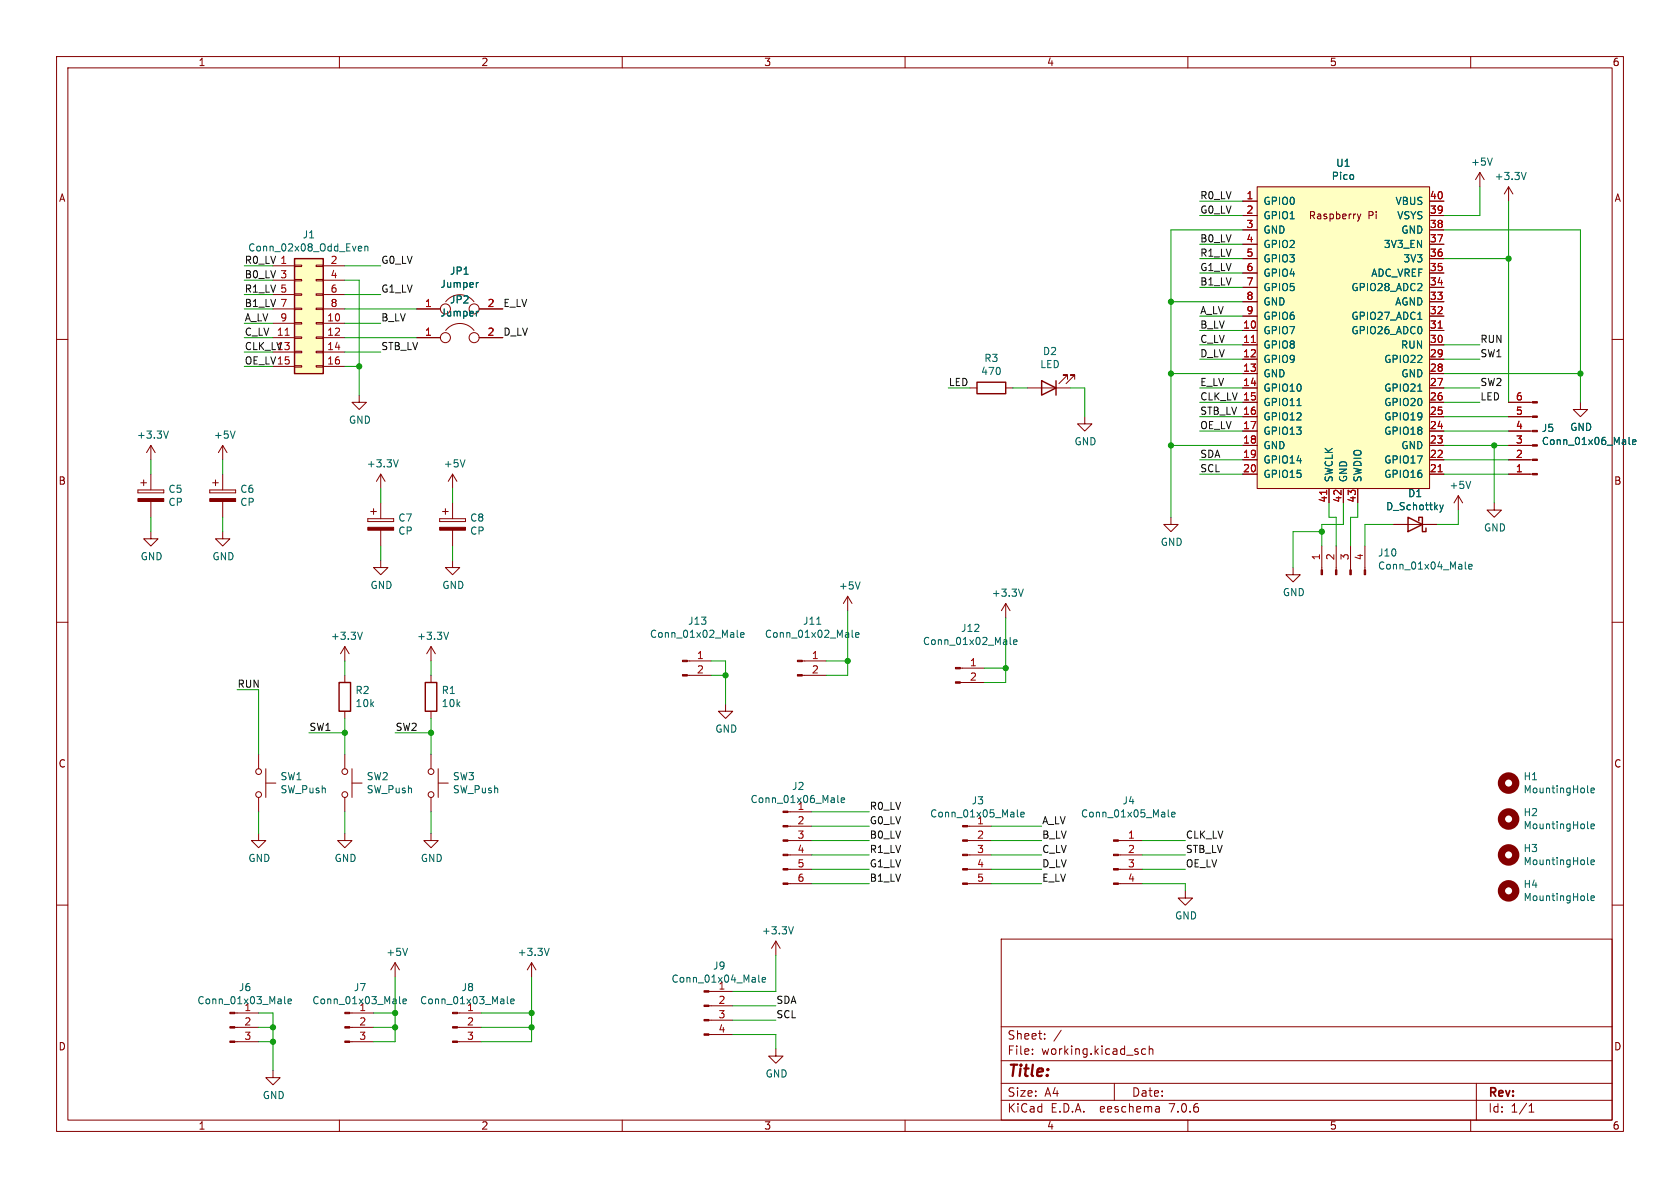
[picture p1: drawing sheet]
<svg xmlns="http://www.w3.org/2000/svg" width="297mm" height="210mm" viewBox="0 0 297 210" stroke-linecap="round" stroke-linejoin="round" font-family="sans-serif">
<g fill="none" stroke="#840000" stroke-width=".18">
<path d="M10 10h277v190h-277zM12 12h273v186h-273zM60 10v2M110 10v2M160 10v2M210 10v2M260 10v2M219.7 35.6h2.5M219.7 38.1h2.5M222.2 33h30.5v53.4h-30.5zM240 37.8l.3 .9M240.3 38.7l-.3 .4"/>
<path d="M240.6 37.8l-.3 .9M252.7 35.6h2.6M252.7 38.1h2.6M261.6 30.5l-.7 1.3M261.6 30.5v2.5M261.6 30.5l.8 1.3M266.7 33l-.8 1.3M266.7 33v2.6M266.7 33l.8 1.3M10 60h2M48.3 47h3.8M48.3 57.2h3.8"/>
<path d="M48.3 59.7h3.8M48.3 49.5h3.8M48.3 52.1h3.8M48.3 54.6h3.8M52.1 59.6h1.2v.2h-1.2zM52.1 57h1.2v.3h-1.2zM52.1 54.5h1.2v.2h-1.2zM52.1 51.9h1.2v.3h-1.2zM52.1 49.4h1.2v.3h-1.2zM52.1 46.9h1.2v.2h-1.2zM55.9 59.6h1.2v.2h-1.2zM55.9 57h1.2v.3h-1.2z"/>
<path d="M55.9 54.5h1.2v.2h-1.2zM55.9 51.9h1.2v.3h-1.2zM55.9 49.4h1.2v.3h-1.2zM55.9 46.9h1.2v.2h-1.2zM57.1 47h3.9M57.1 57.2h3.9M57.1 59.7h3.9M57.1 49.5h3.9M57.1 52.1h3.9M57.1 54.6h3.9M73.7 59.7h4.2M73.7 54.6h4.2"/>
<path d="M78.8 53.3a3.1 3.1 0 0 1 5 0M78.8 58.4a3.1 3.1 0 0 1 5 0M84.7 59.7h4.2M84.7 54.6h4.2M219.7 58.4h2.5M219.7 40.6h2.5M219.7 55.9h2.5M219.7 53.3h2.5M219.7 50.8h2.5M219.7 48.3h2.5M219.7 45.7h2.5M219.7 43.2h2.5"/>
<path d="M252.7 58.4h2.6M252.7 40.6h2.6M252.7 55.9h2.6M252.7 53.3h2.6M252.7 50.8h2.6M252.7 48.3h2.6M252.7 45.7h2.6M252.7 43.2h2.6M285 60h2M26.7 78.7v2.6M26.7 78.7l-.8 1.3M26.7 78.7l.7 1.3"/>
<path d="M39.4 78.7v2.6M39.4 78.7l-.8 1.3M39.4 78.7l.7 1.3M48.3 62.2h3.8M48.3 64.8h3.8M52.1 64.6h1.2v.3h-1.2zM52.1 62.1h1.2v.3h-1.2zM55.9 64.6h1.2v.3h-1.2zM55.9 62.1h1.2v.3h-1.2zM57.1 62.2h3.9M57.1 64.8h3.9M63.5 69.9v1.2h1.3l-1.3 1.3-1.3-1.3h1.3"/>
<path d="M171.4 68.6h1.3M177.8 68.6h1.3M181.6 68.6h7.6M188.7 67.1v-.8h-.7h.7l-1.5 1.5M190 67.1v-.8h-.8h.8l-1.5 1.5M191.8 73.7v1.2h1.2l-1.2 1.3-1.3-1.3h1.3M219.7 68.6h2.5M219.7 71.1h2.5M219.7 73.7h2.5M219.7 76.2h2.5M219.7 78.7h2.5M219.7 61h2.5"/>
<path d="M219.7 63.5h2.5M219.7 66h2.5M252.7 68.6h2.6M252.7 71.1h2.6M252.7 73.7h2.6M252.7 76.2h2.6M252.7 78.7h2.6M252.7 61h2.6M252.7 63.5h2.6M252.7 66h2.6M266.7 71.1h4.2M266.7 73.7h4.2"/>
<path d="M266.7 76.2h4.2M266.7 78.7h4.2M279.4 71.1v1.3h1.3l-1.3 1.3-1.3-1.3h1.3M24.4 86.6v.5zM24.4 87.1h4.6zM24.4 86.6h4.6zM24.9 85.3h1M25.4 84.8v1.1M26.7 94v1.3h1.2l-1.2 1.2-1.3-1.2h1.3M26.7 83.8v2.8M26.7 88.6v2.8M29 86.6v.5z"/>
<path d="M37.1 86.6v.5zM37.1 87.1h4.6zM37.1 86.6h4.6zM37.6 85.3h1M38.1 84.8v1.1M39.4 94v1.3h1.2l-1.2 1.2-1.3-1.2h1.3M39.4 83.8v2.8M39.4 88.6v2.8M41.7 86.6v.5zM65 91.7v.5zM65 92.2h4.6zM65 91.7h4.6z"/>
<path d="M65.5 90.4h1M66 89.9v1M67.3 99.1v1.2h1.3l-1.3 1.3-1.3-1.3h1.3M67.3 83.8v2.6M67.3 88.9v2.8M67.3 93.7v2.8M67.3 83.8l-.8 1.3M67.3 83.8l.8 1.3M69.6 91.7v.5zM77.7 91.7v.5zM77.7 92.2h4.6zM77.7 91.7h4.6z"/>
<path d="M78.2 90.4h1M78.7 89.9v1M80 99.1v1.2h1.3l-1.3 1.3-1.3-1.3h1.3M80 83.8v2.6M80 88.9v2.8M80 93.7v2.8M80 83.8l-.8 1.3M80 83.8l.8 1.3M82.3 91.7v.5zM207 91.4v1.3h1.3l-1.3 1.3-1.3-1.3h1.3M219.7 81.3h2.5M219.7 83.8h2.5"/>
<path d="M233.7 96.5v4.2M234.9 86.4v2.5M236.2 96.5v4.2M237.5 86.4v2.5M238.8 96.5v4.2M240 86.4v2.5M241.3 96.5v4.2M246.4 92.7h7.6M252.7 81.3h2.6M252.7 83.8h2.6M257.8 87.6l-.8 1.3M257.8 87.6v2.6"/>
<path d="M257.8 87.6l.8 1.3M264.2 88.9v1.3h1.2l-1.2 1.2-1.3-1.2h1.3M266.7 81.3h4.2M266.7 83.8h4.2M10 110h2M61 114.3v2.5M61 119.4v1.3M61 114.3l-.8 1.3M61 114.3l.7 1.3M76.2 114.3v2.5M76.2 119.4v1.3M76.2 114.3l-.8 1.3"/>
<path d="M76.2 114.3l.8 1.3M121.5 119.4h4.2M121.5 116.8h4.2M141.8 119.4h4.2M141.8 116.8h4.2M149.9 105.4l-.8 1.3M149.9 105.4v2.6M149.9 105.4l.7 1.3M169.8 118.1h4.2M177.8 106.7l-.8 1.3M177.8 106.7v2.5M177.8 106.7l.8 1.3"/>
<path d="M228.6 100.3v1.3h1.3l-1.3 1.3-1.3-1.3h1.3M285 110h2M45.7 133.4v2.5M47 138.4h1.8M47 135.9v5.1M61 125.7v1.3M61 133.4v2.5M62.2 138.4h1.8M62.2 135.9v5.1M76.2 125.7v1.3M76.2 133.4v2.5M77.5 138.4h1.7"/>
<path d="M77.5 135.9v5.1M128.3 124.5v1.2h1.2l-1.2 1.3-1.3-1.3h1.3M169.8 120.7h4.2M10 160h2M45.7 147.3v1.3h1.3l-1.3 1.3-1.3-1.3h1.3M45.7 141v2.5M61 147.3v1.3h1.2l-1.2 1.3-1.3-1.3h1.3M61 141v2.5M76.2 147.3v1.3h1.3l-1.3 1.3-1.3-1.3h1.3M76.2 141v2.5M139.3 156.2h4.2M139.3 153.7h4.2"/>
<path d="M139.3 151.1h4.2M139.3 148.6h4.2M139.3 146.1h4.2M139.3 143.5h4.2M171 156.2h4.3M171 153.7h4.3M171 151.1h4.3M171 148.6h4.3M171 146.1h4.3M197.7 156.2h4.2M197.7 153.7h4.2M197.7 151.1h4.2"/>
<path d="M197.7 148.6h4.2M209.5 157.5v1.3h1.3l-1.3 1.2-1.2-1.2h1.2M285 160h2M41.5 179.1h4.2M61.8 179.1h4.2M69.8 170.2l-.7 1.3M69.8 170.2v2.5M69.8 170.2l.8 1.3M80.9 179.1h4.2M94 170.2l-.8 1.3M94 170.2v2.5M94 170.2l.7 1.3"/>
<path d="M125.3 177.8h4.2M125.3 175.3h4.2M137.2 166.4l-.8 1.2M137.2 166.4v2.5M137.2 166.4l.7 1.2M177 166h108v32h-108zM41.5 184.2h4.2M41.5 181.6h4.2M48.3 189.2v1.3h1.2l-1.2 1.3-1.3-1.3h1.3M60 198v2M61.8 184.2h4.2M61.8 181.6h4.2"/>
<path d="M80.9 184.2h4.2M80.9 181.6h4.2M110 198v2M125.3 182.9h4.2M125.3 180.3h4.2M137.2 185.4v1.3h1.2l-1.2 1.3-1.3-1.3h1.3M160 198v2M177 194.5h108M177 191.5h108M177 187.5h108M177 181.5h108M182.5 186.3v.1"/>
<path d="M182.5 185.5v.1M184.7 183.6v.1M184.7 182.8v.1M187.6 182.1l-1.3 2M197 191.5v3M202.5 185.5l-.4-.1-.3 .3v.4l.2 .2h.5M203.2 185.5l.2-.1 .3 .1 .1 .9M203.2 184.9v1.5M204.9 195.7l.1 .9M205 196.5l-.2 .1M205 196h-.2M210 198v2"/>
<path d="M260 198v2M261 191.5v6.5M270.3 196.6h.9M270.3 195.5l.4-.4v1.5"/>
<circle cx="78.7" cy="59.7" r=".89"/>
<circle cx="78.7" cy="54.6" r=".89"/>
<circle cx="83.8" cy="54.6" r=".89"/>
<circle cx="83.8" cy="59.7" r=".89"/>
<circle cx="45.7" cy="136.4" r=".51"/>
<circle cx="61" cy="136.4" r=".51"/>
<circle cx="76.2" cy="136.4" r=".51"/>
<circle cx="45.7" cy="140.5" r=".51"/>
<circle cx="61" cy="140.5" r=".51"/>
<circle cx="76.2" cy="140.5" r=".51"/>
</g>
<path d="M52.1 45.7h5v20.3h-5zM172.7 67.6h5.1v2h-5.1zM184.1 67.3l2.6 1.3-2.6 1.3zM186.7 67.3v2.6M248.9 91.4l2.6 1.3-2.6 1.3zM250.8 92.1v-.7h.7v2.6h.6v-.7M59.9 120.7h2.1v5h-2.1zM75.2 120.7h2v5h-2z" fill="none" stroke="#840000" stroke-width=".25"/>
<g fill="#840000" stroke="#840000" stroke-width=".18">
<path d="M170.2 156.1h.8v.2h-.8z"/>
<path d="M170.2 153.5h.8v.3h-.8z"/>
<path d="M170.2 151h.8v.3h-.8z"/>
<path d="M170.2 148.5h.8v.2h-.8z"/>
<path d="M170.2 145.9h.8v.3h-.8z"/>
<path d="M270.9 71h.9v.2h-.9z"/>
<path d="M270.9 73.5h.9v.3h-.9z"/>
<path d="M270.9 76.1h.9v.2h-.9z"/>
<path d="M270.9 78.6h.9v.3h-.9z"/>
<path d="M270.9 81.2h.9v.2h-.9z"/>
<path d="M270.9 83.7h.9v.2h-.9z"/>
<path d="M196.8 156.1h.9v.2h-.9z"/>
<path d="M196.8 153.5h.9v.3h-.9z"/>
<path d="M196.8 151h.9v.3h-.9z"/>
<path d="M196.8 148.5h.9v.2h-.9z"/>
<path d="M80 184h.9v.3h-.9z"/>
<path d="M80 181.5h.9v.2h-.9z"/>
<path d="M80 178.9h.9v.3h-.9z"/>
<path d="M241.2 100.7h.2v.9h-.2z"/>
<path d="M238.6 100.7h.3v.9h-.3z"/>
<path d="M236.1 100.7h.2v.9h-.2z"/>
<path d="M233.6 100.7h.2v.9h-.2z"/>
<path d="M168.9 120.5h.9v.3h-.9z"/>
<path d="M168.9 118h.9v.2h-.9z"/>
<path d="M61 184h.8v.3h-.8z"/>
<path d="M61 181.5h.8v.2h-.8z"/>
<path d="M61 178.9h.8v.3h-.8z"/>
<path d="M40.6 184h.9v.3h-.9z"/>
<path d="M40.6 181.5h.9v.2h-.9z"/>
<path d="M40.6 178.9h.9v.3h-.9z"/>
<path d="M24.4 88.1h4.6v.5h-4.6z"/>
<path d="M37.1 88.1h4.6v.5h-4.6z"/>
<path d="M77.7 93.2h4.6v.5h-4.6z"/>
<path d="M65 93.2h4.6v.5h-4.6z"/>
<path d="M120.6 119.3h.9v.2h-.9z"/>
<path d="M120.6 116.7h.9v.3h-.9z"/>
<path d="M138.4 156.1h.9v.2h-.9z"/>
<path d="M138.4 153.5h.9v.3h-.9z"/>
<path d="M138.4 151h.9v.3h-.9z"/>
<path d="M138.4 148.5h.9v.2h-.9z"/>
<path d="M138.4 145.9h.9v.3h-.9z"/>
<path d="M138.4 143.4h.9v.2h-.9z"/>
<path d="M141 119.3h.8v.2h-.8z"/>
<path d="M141 116.7h.8v.3h-.8z"/>
<path d="M124.5 182.8h.8v.2h-.8z"/>
<path d="M124.5 180.2h.8v.3h-.8z"/>
<path d="M124.5 177.7h.8v.2h-.8z"/>
<path d="M124.5 175.1h.8v.3h-.8z"/>
</g>
<g fill="none" stroke="#006464" stroke-width=".18">
<path d="M263.8 27.9l-.4 1.3M269.8 30.5l-.4 1.2M63.5 43.5l.4 .1 .1 .2-.7 .1M63.9 44.3l-.4 .1M64.5 43.6l.2-.1 .3 .1v.8M64.5 43.5v.9M84.6 49.9l-.3 .2M84.6 55l-.3 .1M250.6 56.5h.8M29.8 76.2l-.5 1.3M41.6 76.2l-.5 1.3M229.3 71.7h.7"/>
<path d="M250.6 69.2h.8M288 77.3v1.1l.2 .2M288.6 78.2l.6-.2-.1-.2-.3-.1-.2 .2 .1 .6h.4M70.4 81.3l-.4 1.2M82.2 81.3l-.4 1.2M254.5 89.3l.3 .8M254.8 90.1l-.3 .4M255.1 89.3l-.3 .8M259 99.3v1.1l.2 .2M260 85.1l-.4 1.3M64.1 111.8l-.5 1.2M79.3 111.8l-.4 1.2"/>
<path d="M130.3 111.4v1.1l.2 .2M130.9 112.2l.6-.1v-.2l-.4-.1-.2 .2 .1 .6h.5M144.4 110.4h.7M150.6 111.4v1.1l.2 .2M151.3 112.2l.6-.1-.1-.2-.4-.1-.1 .2v.6h.5M152.1 102.9l-.5 1.2M178.6 112.7v1.1l.2 .1M179.2 113.5l.6-.1-.1-.2-.3-.1-.2 .2 .1 .6h.4M180.9 104.1l-.4 1.3M259.6 100.2l.7-.1-.1-.3h-.4l-.2 .1 .1 .6h.5M280.7 140l.1 .2M281.3 139.7l.6-.1-.1-.2-.4-.1-.1 .2v.6h.5"/>
<path d="M148.1 140.6v1.1l.2 .2M148.7 141.5l.6-.2v-.2l-.4-.1-.2 .2 .1 .6h.5M179.9 143.1v1.1l.1 .2M180.5 144l.6-.1-.1-.3h-.4l-.1 .2v.6h.5M206.5 143.1v1.1l.2 .2M207.1 144l.6-.1v-.3h-.4l-.2 .2 .1 .6h.5M280.7 152.7l.1 .2M280.7 146.3l.1 .2M280.7 159l.1 .2M281.3 152.4l.6-.1-.1-.2-.4-.1-.1 .2v.6h.5M281.3 146.1l.6-.1-.1-.3h-.4l-.1 .1v.6h.5M281.3 158.8l.6-.1-.1-.3h-.4l-.1 .1v.6h.5"/>
<path d="M50.3 176.2v1.1l.2 .1M50.9 177l.6-.1v-.2l-.4-.1-.2 .2 .1 .6h.5M70.6 176.2v1.1l.2 .1M71.2 177l.6-.1v-.2l-.4-.1-.2 .2 .1 .6h.5M72 167.6l-.4 1.3M89.7 176.2v1.1l.2 .1M90.3 177l.6-.1-.1-.2-.3-.1-.2 .2 .1 .6h.4M97.1 167.6l-.4 1.3M134.1 172.4v1l.2 .2M134.7 173.2l.6-.1v-.3h-.4l-.2 .2 .1 .6h.5M140.3 163.8l-.5 1.3"/>
</g>
<g fill="none" stroke="#840000" stroke-width="1.3">
<circle cx="266.7" cy="138.4" r="1.27"/>
<circle cx="266.7" cy="151.1" r="1.27"/>
<circle cx="266.7" cy="144.8" r="1.27"/>
<circle cx="266.7" cy="157.5" r="1.27"/>
</g>
<g fill="#ffffc2" stroke="#ffffc2" stroke-width=".18">
<path d="M222.2 33h30.5v53.4h-30.5z"/>
<path d="M52.1 45.7h5v20.3h-5z"/>
</g>
<path d="M50.4 59.3h.7M254.2 58h.8M221.2 60.5h.7M234.5 86.7v.7M254.2 83.4h.8" fill="none" stroke="#a90000" stroke-width=".18"/>
<g fill="none" stroke="#009600" stroke-width=".18">
<path d="M212.1 38.1h7.6M212.1 35.6h7.6M261.6 33v5.1h-6.3M266.7 35.6v35.5M43.2 47h5.1M43.2 57.2h5.1M43.2 52.1h5.1M43.2 49.5h5.1M43.2 54.6h5.1M43.2 59.7h5.1M61 47h6.3M61 57.2h6.3"/>
<path d="M61 52.1h6.3M61 49.5h2.5v20.4M61 54.6h12.7M61 59.7h12.7M207 53.3h12.7M212.1 45.7h7.6M212.1 50.8h7.6M212.1 48.3h7.6M212.1 43.2h7.6M212.1 58.4h7.6M212.1 55.9h7.6M219.7 40.6h-12.7v50.8"/>
<path d="M255.3 40.6h24.1v30.5M255.3 45.7h11.4M43.2 62.2h5.1M43.2 64.8h5.1M61 62.2h6.3M61 64.8h2.5M167.6 68.6h3.8M179.1 68.6h2.5M189.2 68.6h2.6v5.1M207 78.7h12.7M207 66h12.7M212.1 73.7h7.6"/>
<path d="M212.1 68.6h7.6M212.1 63.5h7.6M212.1 71.1h7.6M212.1 61h7.6M212.1 76.2h7.6M255.3 73.7h11.4M255.3 78.7h11.4M255.3 68.6h6.3M255.3 66h24.1M255.3 63.5h6.3M255.3 71.1h6.3M255.3 61h6.3"/>
<path d="M255.3 76.2h11.4M264.2 78.7v10.2M26.7 81.3v2.5M26.7 91.4v2.6M39.4 81.3v2.5M39.4 91.4v2.6M67.3 86.4v2.5M67.3 96.5v2.6M80 86.4v2.5M80 96.5v2.6M212.1 81.3h7.6M212.1 83.8h7.6"/>
<path d="M233.7 94h-5.1v6.3M234.9 88.9v2.5h1.3v5.1M237.5 88.9v3.8h-3.8v3.8M240 88.9v2.5h-1.2v5.1M246.4 92.7h-5.1v3.8M255.3 81.3h11.4M255.3 83.8h11.4M257.8 90.2v2.5h-3.8M61 116.8v2.6M76.2 116.8v2.6M125.7 119.4h2.6M125.7 116.8h2.6v7.7"/>
<path d="M146 116.8h3.9M149.9 108v11.4h-3.9M174 118.1h3.8M177.8 109.2v11.5h-3.8M41.9 121.9h3.8v11.5M54.6 129.5h6.4M61 127v6.4M69.8 129.5h6.4M76.2 127v6.4M45.7 143.5v3.8M61 143.5v3.8M76.2 143.5v3.8"/>
<path d="M143.5 148.6h10.2M143.5 153.7h10.2M143.5 146.1h10.2M143.5 156.2h10.2M143.5 151.1h10.2M143.5 143.5h10.2M175.3 148.6h8.8M175.3 153.7h8.8M175.3 146.1h8.8M175.3 156.2h8.8M175.3 151.1h8.8M201.9 148.6h7.6"/>
<path d="M201.9 153.7h7.6M201.9 156.2h7.6v1.3M201.9 151.1h7.6M45.7 179.1h2.6v10.1M66 179.1h3.8M69.8 172.7v11.5h-3.8M85.1 179.1h8.9M94 172.7v11.5h-8.9M129.5 177.8h7.7M137.2 168.9v6.4h-7.7M45.7 181.6h2.6M45.7 184.2h2.6"/>
<path d="M66 181.6h3.8M85.1 181.6h8.9M129.5 182.9h7.7v2.5M129.5 180.3h7.7"/>
</g>
<g fill="#009600" stroke="#009600" stroke-width=".18">
<circle cx="279.4" cy="66" r=".46"/>
<circle cx="266.7" cy="45.7" r=".46"/>
<circle cx="264.2" cy="78.7" r=".46"/>
<circle cx="177.8" cy="118.1" r=".46"/>
<circle cx="207" cy="53.3" r=".46"/>
<circle cx="233.7" cy="94" r=".46"/>
<circle cx="207" cy="78.7" r=".46"/>
<circle cx="207" cy="66" r=".46"/>
<circle cx="69.8" cy="179.1" r=".46"/>
<circle cx="94" cy="179.1" r=".46"/>
<circle cx="94" cy="181.6" r=".46"/>
<circle cx="48.3" cy="184.2" r=".46"/>
<circle cx="69.8" cy="181.6" r=".46"/>
<circle cx="61" cy="129.5" r=".46"/>
<circle cx="76.2" cy="129.5" r=".46"/>
<circle cx="48.3" cy="181.6" r=".46"/>
<circle cx="128.3" cy="119.4" r=".46"/>
<circle cx="149.9" cy="116.8" r=".46"/>
<circle cx="63.5" cy="64.8" r=".46"/>
</g>
<text font-size="2.8" fill="#840000" x="178" y="190.9">Title:</text>
<g font-size="2.1" fill="#840000">
<text x="178" y="184">Sheet:</text>
<text x="178" y="186.7">File:</text>
<text x="184.1" y="186.7">working.kicad_sch</text>
<text x="178" y="196.9">KiCad</text>
<text x="178" y="194.1">Size:</text>
<text x="184.7" y="194.1">A4</text>
<text x="185.7" y="196.9">E.D.A.</text>
<text x="194.6" y="196.9">eeschema</text>
<text x="200" y="194.1">Date:</text>
<text x="207" y="196.9">7.0.6</text>
<text x="263" y="194.3">Rev:</text>
<text x="263" y="196.9">Id:</text>
<text x="267.1" y="196.9">1/1</text>
</g>
<g font-size="1.8" fill="#840000">
<text x="35" y="11.9">1</text>
<text x="85" y="11.9">2</text>
<text x="135" y="11.9">3</text>
<text x="185" y="11.9">4</text>
<text x="235" y="11.9">5</text>
<text x="285" y="11.9">6</text>
<text x="10.3" y="35.9">A</text>
<text x="285.3" y="35.9">A</text>
<text x="231.3" y="39">Raspberry</text>
<text x="241.8" y="39">Pi</text>
<text x="10.3" y="85.9">B</text>
<text x="285.3" y="85.9">B</text>
<text x="10.3" y="135.9">C</text>
<text x="285.3" y="135.9">C</text>
<text x="10.3" y="185.9">D</text>
<text x="285.3" y="185.9">D</text>
<text x="35" y="199.9">1</text>
<text x="85" y="199.9">2</text>
<text x="135" y="199.9">3</text>
<text x="185" y="199.9">4</text>
<text x="235" y="199.9">5</text>
<text x="285" y="199.9">6</text>
</g>
<g font-size="1.8" fill="#006464">
<text x="236.1" y="29.7">U1</text>
<text x="260" y="29.5">+5V</text>
<text x="235.3" y="32">Pico</text>
<text x="264.1" y="32">+3.3V</text>
<text x="223.3" y="36.4">GPIO0</text>
<text x="223.3" y="39">GPIO1</text>
<text x="223.3" y="41.5">GND</text>
<text x="246.6" y="36.4">VBUS</text>
<text x="246.9" y="39">VSYS</text>
<text x="247.6" y="41.5">GND</text>
<text x="43.8" y="44.7">Conn_02x08_Odd_Even</text>
<text x="53.4" y="42.3">J1</text>
<text x="223.3" y="44">GPIO2</text>
<text x="223.3" y="46.6">GPIO3</text>
<text x="244.6" y="44">3V3_EN</text>
<text x="248" y="46.6">3V3</text>
<text x="77.8" y="51.1">Jumper</text>
<text x="79.5" y="48.8">JP1</text>
<text x="79.5" y="53.8">JP2</text>
<text x="223.3" y="49.1">GPIO4</text>
<text x="223.3" y="51.7">GPIO5</text>
<text x="238.8" y="51.7">GPIO28_ADC2</text>
<text x="242.3" y="49.1">ADC_VREF</text>
<text x="77.8" y="56.2">Jumper</text>
<text x="223.3" y="59.3">GPIO7</text>
<text x="223.3" y="54.2">GND</text>
<text x="223.3" y="56.7">GPIO6</text>
<text x="238.8" y="59.3">GPIO26_ADC0</text>
<text x="238.8" y="56.7">GPIO27_ADC1</text>
<text x="246.6" y="54.2">AGND</text>
<text x="173.9" y="64.2">R3</text>
<text x="183.8" y="65.3">LED</text>
<text x="184.3" y="63">D2</text>
<text x="223.3" y="61.8">GPIO8</text>
<text x="223.3" y="64.4">GPIO9</text>
<text x="244.6" y="64.4">GPIO22</text>
<text x="247.6" y="61.8">RUN</text>
<text x="173.3" y="66.5">470</text>
<text x="223.3" y="66.9">GND</text>
<text x="223.3" y="69.4">GPIO10</text>
<text x="223.3" y="72">GPIO11</text>
<text x="244.6" y="72">GPIO20</text>
<text x="244.6" y="69.4">GPIO21</text>
<text x="247.6" y="66.9">GND</text>
<text x="24.1" y="77.7">+3.3V</text>
<text x="37.7" y="77.7">+5V</text>
<text x="61.6" y="75.1">GND</text>
<text x="223.3" y="74.5">GPIO12</text>
<text x="223.3" y="77.1">GPIO13</text>
<text x="244.6" y="77.1">GPIO18</text>
<text x="244.6" y="74.5">GPIO19</text>
<text x="272.5" y="76.6">J5</text>
<text x="277.5" y="76.4">GND</text>
<text x="64.7" y="82.8">+3.3V</text>
<text x="78.4" y="82.8">+5V</text>
<text x="189.9" y="78.9">GND</text>
<text x="223.3" y="79.6">GND</text>
<text x="223.3" y="82.1">GPIO14</text>
<text x="244.6" y="82.1">GPIO17</text>
<text x="247.6" y="79.6">GND</text>
<text x="272.5" y="78.9">Conn_01x06_Male</text>
<text x="29.7" y="87.3">C5</text>
<text x="29.7" y="89.6">CP</text>
<text x="42.4" y="87.3">C6</text>
<text x="42.4" y="89.6">CP</text>
<text x="223.3" y="84.7">GPIO15</text>
<text x="235.8" y="85.3" transform="rotate(-90 235.8 85.3)">SWCLK</text>
<text x="238.4" y="85.3" transform="rotate(-90 238.4 85.3)">GND</text>
<text x="240.9" y="85.3" transform="rotate(-90 240.9 85.3)">SWDIO</text>
<text x="244.6" y="84.7">GPIO16</text>
<text x="248.8" y="88.1">D1</text>
<text x="256.2" y="86.6">+5V</text>
<text x="70.3" y="92.4">C7</text>
<text x="70.3" y="94.7">CP</text>
<text x="83" y="92.4">C8</text>
<text x="83" y="94.7">CP</text>
<text x="244.9" y="90.4">D_Schottky</text>
<text x="262.2" y="94.2">GND</text>
<text x="24.8" y="99.2">GND</text>
<text x="37.5" y="99.2">GND</text>
<text x="205.1" y="96.7">GND</text>
<text x="243.5" y="100.9">Conn_01x04_Male</text>
<text x="243.5" y="98.6">J10</text>
<text x="65.4" y="104.3">GND</text>
<text x="78.1" y="104.3">GND</text>
<text x="148.2" y="104.4">+5V</text>
<text x="175.2" y="105.7">+3.3V</text>
<text x="226.7" y="105.6">GND</text>
<text x="58.4" y="113.3">+3.3V</text>
<text x="73.6" y="113.3">+3.3V</text>
<text x="114.8" y="113">Conn_01x02_Male</text>
<text x="121.5" y="110.6">J13</text>
<text x="135.1" y="113">Conn_01x02_Male</text>
<text x="141.9" y="110.6">J11</text>
<text x="169.8" y="111.9">J12</text>
<text x="163.1" y="114.2">Conn_01x02_Male</text>
<text x="62.7" y="122.9">R2</text>
<text x="62.7" y="125.2">10k</text>
<text x="78" y="122.9">R1</text>
<text x="78" y="125.2">10k</text>
<text x="126.4" y="129.7">GND</text>
<text x="49.5" y="138.1">SW1</text>
<text x="49.5" y="140.4">SW_Push</text>
<text x="64.7" y="138.1">SW2</text>
<text x="64.7" y="140.4">SW_Push</text>
<text x="80" y="138.1">SW3</text>
<text x="80" y="140.4">SW_Push</text>
<text x="132.6" y="142.2">Conn_01x06_Male</text>
<text x="139.9" y="139.9">J2</text>
<text x="140.9" y="143.3">1</text>
<text x="171.7" y="142.4">J3</text>
<text x="198.4" y="142.4">J4</text>
<text x="269.3" y="138.1">H1</text>
<text x="269.3" y="140.4">MountingHole</text>
<text x="164.3" y="144.7">Conn_01x05_Male</text>
<text x="172.6" y="145.8">1</text>
<text x="191" y="144.7">Conn_01x05_Male</text>
<text x="269.3" y="144.5">H2</text>
<text x="269.3" y="146.8">MountingHole</text>
<text x="43.8" y="152.6">GND</text>
<text x="59.1" y="152.6">GND</text>
<text x="74.3" y="152.6">GND</text>
<text x="269.3" y="150.8">H3</text>
<text x="269.3" y="153.1">MountingHole</text>
<text x="269.3" y="157.2">H4</text>
<text x="269.3" y="159.5">MountingHole</text>
<text x="134.6" y="165.4">+3.3V</text>
<text x="207.6" y="162.7">GND</text>
<text x="68.2" y="169.2">+5V</text>
<text x="91.4" y="169.2">+3.3V</text>
<text x="118.6" y="173.9">Conn_01x04_Male</text>
<text x="126" y="171.6">J9</text>
<text x="34.8" y="177.7">Conn_01x03_Male</text>
<text x="42.1" y="175.4">J6</text>
<text x="43.1" y="178.8">1</text>
<text x="55.1" y="177.7">Conn_01x03_Male</text>
<text x="62.5" y="175.4">J7</text>
<text x="63.4" y="178.8">1</text>
<text x="74.2" y="177.7">Conn_01x03_Male</text>
<text x="81.5" y="175.4">J8</text>
<text x="82.5" y="178.8">1</text>
<text x="126.9" y="175">1</text>
<text x="135.3" y="190.7">GND</text>
<text x="46.4" y="194.5">GND</text>
</g>
<g font-size="1.8" fill="#0f0f0f">
<text x="212.1" y="35.3">R0_LV</text>
<text x="212.1" y="37.8">G0_LV</text>
<text x="43.2" y="46.7">R0_LV 1</text>
<text x="67.3" y="46.7">G0_LV</text>
<text x="212.1" y="42.9">B0_LV</text>
<text x="212.1" y="45.5">R1_LV</text>
<text x="212.1" y="48">G1_LV</text>
<text x="43.2" y="49.3">B0_LV 3</text>
<text x="43.2" y="51.8">R1_LV 5</text>
<text x="67.3" y="51.8">G1_LV</text>
<text x="212.1" y="50.5">B1_LV</text>
<text x="43.2" y="54.3">B1_LV 7</text>
<text x="43.2" y="59.4">C_LV</text>
<text x="43.2" y="56.9">A_LV</text>
<text x="67.3" y="56.9">B_LV</text>
<text x="88.9" y="59.4">D_LV</text>
<text x="88.9" y="54.3">E_LV</text>
<text x="212.1" y="58.2">B_LV</text>
<text x="212.1" y="55.6">A_LV</text>
<text x="43.2" y="64.5">OE_LV15</text>
<text x="43.2" y="62">CLK_LV</text>
<text x="48.9" y="62">13</text>
<text x="67.3" y="62">STB_LV</text>
<text x="212.1" y="60.7">C_LV</text>
<text x="212.1" y="63.2">D_LV</text>
<text x="261.6" y="60.7">RUN</text>
<text x="261.6" y="63.2">SW1</text>
<text x="167.6" y="68.3">LED</text>
<text x="212.1" y="68.3">E_LV</text>
<text x="212.1" y="70.9">CLK_LV 15</text>
<text x="261.6" y="70.9">LED</text>
<text x="261.6" y="68.3">SW2</text>
<text x="212.1" y="73.4">STB_LV 16</text>
<text x="212.1" y="75.9">OE_LV</text>
<text x="212.1" y="81">SDA</text>
<text x="212.1" y="83.6">SCL</text>
<text x="41.9" y="121.7">RUN</text>
<text x="54.6" y="129.3">SW1</text>
<text x="69.8" y="129.3">SW2</text>
<text x="153.7" y="143.2">R0_LV</text>
<text x="153.7" y="145.8">G0_LV</text>
<text x="153.7" y="148.3">B0_LV</text>
<text x="184.1" y="145.8">A_LV</text>
<text x="184.1" y="148.3">B_LV</text>
<text x="209.5" y="148.3">CLK_LV</text>
<text x="153.7" y="155.9">B1_LV</text>
<text x="153.7" y="150.9">R1_LV</text>
<text x="153.7" y="153.4">G1_LV</text>
<text x="184.1" y="150.9">C_LV</text>
<text x="184.1" y="155.9">E_LV</text>
<text x="184.1" y="153.4">D_LV</text>
<text x="209.5" y="153.4">OE_LV</text>
<text x="209.5" y="150.9">STB_LV</text>
<text x="137.2" y="177.5">SDA</text>
<text x="137.2" y="180.1">SCL</text>
</g>
<g font-size="1.8" fill="#a90000">
<text x="220.3" y="35.3">1</text>
<text x="252.7" y="35.3">40</text>
<text x="220.3" y="37.8">2</text>
<text x="220.3" y="40.4">3</text>
<text x="252.7" y="40.4">38</text>
<text x="252.7" y="37.8">39</text>
<text x="58.3" y="46.7">2</text>
<text x="220.3" y="42.9">4</text>
<text x="220.3" y="45.5">5</text>
<text x="252.7" y="45.5">36</text>
<text x="252.7" y="42.9">37</text>
<text x="58.3" y="49.3">4</text>
<text x="58.3" y="51.8">6</text>
<text x="220.3" y="48">6</text>
<text x="220.3" y="50.5">7</text>
<text x="220.3" y="53.1">8</text>
<text x="252.7" y="53.1">33</text>
<text x="252.7" y="50.5">34</text>
<text x="252.7" y="48">35</text>
<text x="48.9" y="59.4">11</text>
<text x="49.5" y="56.9">9</text>
<text x="57.7" y="56.9">10</text>
<text x="57.7" y="59.4">12</text>
<text x="58.3" y="54.4">8</text>
<text x="75" y="54.4">1</text>
<text x="75" y="59.4">1</text>
<text x="86.1" y="54.4">2</text>
<text x="86.1" y="59.4">2</text>
<text x="219.7" y="58.2">10</text>
<text x="220.3" y="55.6">9</text>
<text x="252.7" y="58.2">31</text>
<text x="252.7" y="55.6">32</text>
<text x="57.7" y="62">14</text>
<text x="57.7" y="64.5">16</text>
<text x="219.7" y="60.7">11</text>
<text x="219.7" y="63.2">12</text>
<text x="219.7" y="65.8">13</text>
<text x="252.7" y="65.8">28</text>
<text x="252.7" y="63.2">29</text>
<text x="252.7" y="60.7">30</text>
<text x="219.7" y="68.3">14</text>
<text x="219.7" y="70.9">15</text>
<text x="252.7" y="70.9">26</text>
<text x="252.7" y="68.3">27</text>
<text x="267.9" y="70.9">6</text>
<text x="219.7" y="75.9">17</text>
<text x="219.7" y="73.4">16</text>
<text x="252.7" y="75.9">24</text>
<text x="252.7" y="73.4">25</text>
<text x="267.9" y="75.9">4</text>
<text x="267.9" y="73.4">5</text>
<text x="219.7" y="78.5">18</text>
<text x="219.7" y="81">19</text>
<text x="219.7" y="83.6">20</text>
<text x="252.7" y="83.6">21</text>
<text x="252.7" y="81">22</text>
<text x="252.7" y="78.5">23</text>
<text x="267.9" y="83.6">1</text>
<text x="267.9" y="81">2</text>
<text x="267.9" y="78.5">3</text>
<text x="234.7" y="88.9" transform="rotate(-90 234.7 88.9)">41</text>
<text x="237.2" y="88.9" transform="rotate(-90 237.2 88.9)">42</text>
<text x="239.8" y="88.9" transform="rotate(-90 239.8 88.9)">43</text>
<text x="233.4" y="99.1" transform="rotate(-90 233.4 99.1)">1</text>
<text x="236" y="99.1" transform="rotate(-90 236 99.1)">2</text>
<text x="238.5" y="99.1" transform="rotate(-90 238.5 99.1)">3</text>
<text x="241" y="99.1" transform="rotate(-90 241 99.1)">4</text>
<text x="123.1" y="116.6">1</text>
<text x="123.1" y="119.1">2</text>
<text x="143.4" y="116.6">1</text>
<text x="143.4" y="119.1">2</text>
<text x="171.4" y="117.9">1</text>
<text x="171.4" y="120.4">2</text>
<text x="140.9" y="145.8">2</text>
<text x="140.9" y="148.3">3</text>
<text x="172.6" y="148.3">2</text>
<text x="199.3" y="148.3">1</text>
<text x="140.9" y="150.9">4</text>
<text x="140.9" y="153.4">5</text>
<text x="140.9" y="156">6</text>
<text x="172.6" y="150.9">3</text>
<text x="172.6" y="153.4">4</text>
<text x="172.6" y="156">5</text>
<text x="199.3" y="150.9">2</text>
<text x="199.3" y="153.4">3</text>
<text x="199.3" y="156">4</text>
<text x="126.9" y="177.5">2</text>
<text x="43.1" y="181.4">2</text>
<text x="43.1" y="183.9">3</text>
<text x="63.4" y="181.4">2</text>
<text x="63.4" y="183.9">3</text>
<text x="82.5" y="181.4">2</text>
<text x="82.5" y="183.9">3</text>
<text x="126.9" y="180.1">3</text>
<text x="126.9" y="182.6">4</text>
</g>
</svg>
